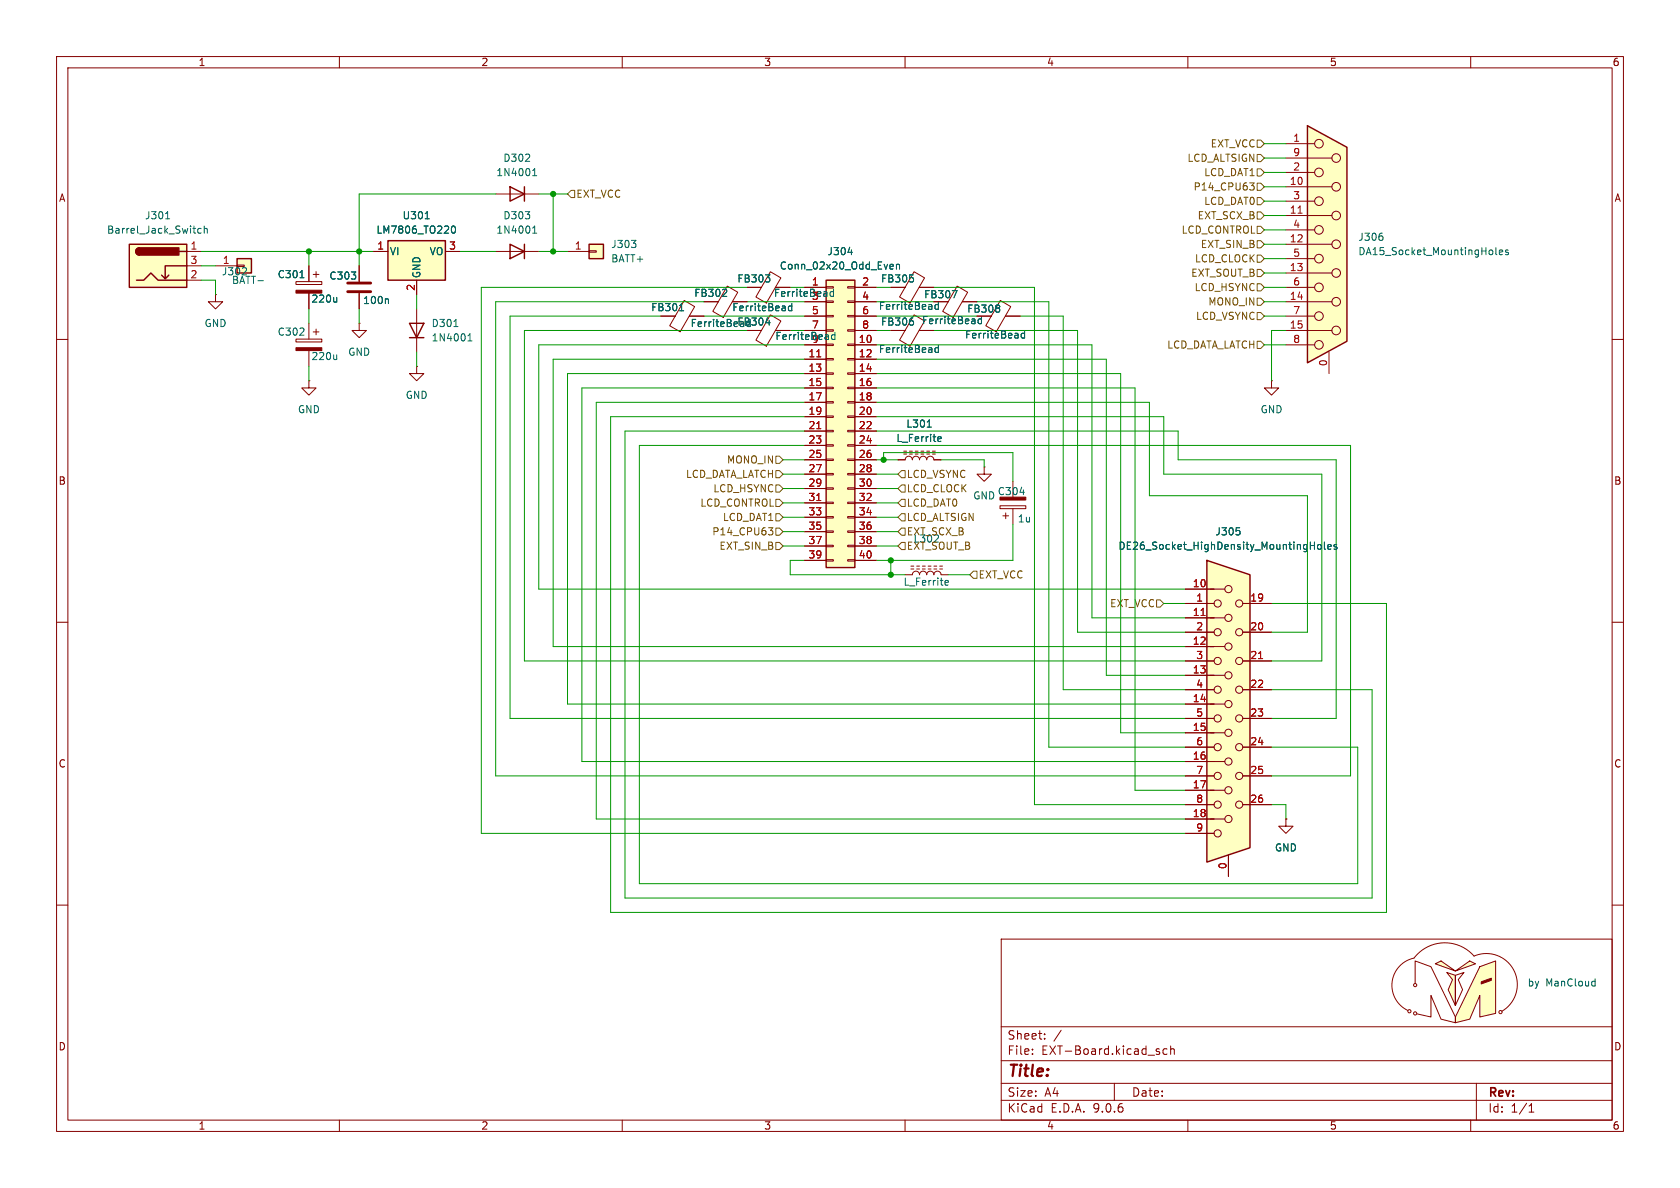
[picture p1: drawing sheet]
<svg xmlns="http://www.w3.org/2000/svg" width="297mm" height="210mm" viewBox="0 0 297 210" stroke-linecap="round" stroke-linejoin="round" font-family="sans-serif">
<g fill="none" stroke="#840000" stroke-width=".18">
<path d="M10 10h277v190h-277zM12 12h273v186h-273zM60 10v2M110 10v2M160 10v2M210 10v2M260 10v2M38.1 52.1v1.2h1.3l-1.3 1.3-1.3-1.3h1.3M38.1 52.1h.1M169.2 50.6l1.9 1.1-2.6 4.4-1.9-1.1zM170.1 53.3h2.6M176.8 53.1l1.9 1.1-2.6 4.4-1.8-1z"/>
<path d="M177.7 55.9h2.6M10 60h2M159.8 79.8h.5M160.8 79.8h.5M161.8 79.8h.5M162.8 79.8h.5M163.8 79.8h.5M164.8 79.8h.6M224.8 67.3v1.3h1.3l-1.3 1.3-1.3-1.3h1.3M224.8 67.3h.1M285 60h2M158.7 81.3h1.3a.64 .64 0 0 1 .7-.7 .64 .64 0 0 1 .6 .7 .64 .64 0 0 1 .6-.7 .64 .64 0 0 1 .7 .7 .64 .64 0 0 1 .6-.7 .64 .64 0 0 1 .6 .7 .64 .64 0 0 1 .7-.7 .64 .64 0 0 1 .6 .7h1.3"/>
<path d="M159.8 80.3h.5M160.8 80.3h.5M161.8 80.3h.5M162.8 80.3h.5M163.8 80.3h.5M164.8 80.3h.6M10 110h2M285 110h2M10 160h2M177 166h108v32h-108zM285 160h2M60 198v2"/>
<path d="M110 198v2M160 198v2M177 194.5h108M177 191.5h108M177 187.5h108M177 181.5h108M182.5 186.3v.1M182.5 185.5v.1M184.7 183.6v.1M184.7 182.8v.1M187.6 182.1l-1.3 2M197 191.5v3"/>
<path d="M204.8 185.9l.2 .2-.2 .3M204.8 185.4l.2 .1M206.3 185.5l-.4-.1-.3 .3v.4l.1 .2h.6M207 185.5l.2-.1 .3 .1 .1 .9M207 184.9v1.5M210 198v2M260 198v2M261 191.5v6.5M270.3 196.6h.9M270.3 195.5l.4-.4v1.5"/>
</g>
<path d="M168.3 51.4h.9l-.6 1.2M173.5 56v1.2M173.5 56.4h-.4l-.2 .2 .1 .6h.5M176.6 54l.1 .2-.1 .2M176.6 54.5l.1 .2-.1 .4M181.1 58.5v1.3M181.1 59l-.3-.1-.3 .3 .1 .5h.5M163.9 75.5h.7M166 77.2l.3 .1 .1 .2-.6 .1M166.3 78h-.3" fill="none" stroke="#006464" stroke-width=".18"/>
<path d="M104.1 43.2h2.6v2.5h-2.6z" fill="#ffffc2"/>
<path d="M90.2 33l2.5 1.3-2.5 1.3zM92.7 33v2.6M90.2 43.2l2.5 1.3-2.5 1.2zM92.7 43.2v2.5M104.1 43.2h2.6v2.5h-2.6z" fill="none" stroke="#840000" stroke-width=".25"/>
<path d="M87.6 34.3h7.6M87.6 44.5h7.6M100.3 44.5h3.8M104.1 44.3h1.3v.3h-1.3z" fill="none" stroke="#840000" stroke-width=".18"/>
<path d="M94.2 30.2l.3-.4v1.3M94.2 31.1h.7M94.2 41.2h.7M94.2 40.3l.3-.4v1.3M111.6 42.5h.8l-.4 .5M112.3 43l.1 .2-.1 .5" fill="none" stroke="#006464" stroke-width=".18"/>
<path d="M231.1 22.2l7 3.8v34.3l-7 3.8z" fill="#ffffc2"/>
<path d="M231.1 22.2l7 3.8v34.3l-7 3.8zM72.4 57.2h2.5l-1.2 2.5zM72.4 59.7h2.5" fill="none" stroke="#840000" stroke-width=".25"/>
<g fill="none" stroke="#840000" stroke-width=".18">
<path d="M227.3 25.4h5.1M227.3 27.9h8.2M227.3 30.5h5.1M227.3 33h8.2M227.3 35.6h5.1M227.3 38.1h8.2M73.7 54.6v7.6M227.3 40.6h5.1M227.3 43.2h8.2M227.3 45.7h5.1M227.3 48.3h8.2M227.3 50.8h5.1"/>
<path d="M227.3 53.3h8.2M227.3 55.9h5.1M227.3 58.4h8.2M227.3 61h5.1M234.9 62.2v3.8"/>
<circle cx="233.2" cy="25.4" r=".76"/>
<circle cx="233.2" cy="30.5" r=".76"/>
<circle cx="233.2" cy="35.6" r=".76"/>
<circle cx="236.2" cy="27.9" r=".76"/>
<circle cx="236.2" cy="33" r=".76"/>
<circle cx="236.2" cy="38.1" r=".76"/>
<circle cx="233.2" cy="45.7" r=".76"/>
<circle cx="233.2" cy="50.8" r=".76"/>
<circle cx="233.2" cy="55.9" r=".76"/>
<circle cx="233.2" cy="40.6" r=".76"/>
<circle cx="236.2" cy="43.2" r=".76"/>
<circle cx="236.2" cy="48.3" r=".76"/>
<circle cx="236.2" cy="53.3" r=".76"/>
<circle cx="236.2" cy="58.4" r=".76"/>
<circle cx="233.2" cy="61" r=".76"/>
</g>
<path d="M229.5 37.7h.7" fill="none" stroke="#a90000" stroke-width=".18"/>
<path d="M80.2 57.7h.8M82.7 59.4l.4-.4v1.3M244.4 41.8l.1 .1-.1 .5M264.5 43.8v1l.1 .2M265.1 44.6l.6-.1-.1-.3h-.4l-.1 .2v.6h.5M266.6 44.2h-.3l-.2 .2 .1 .1 .4 .2v.3h-.5M82.7 60.3h.7" fill="none" stroke="#006464" stroke-width=".18"/>
<path d="M213.4 99.1l7.6 2.5v48.3l-7.6 2.5z" fill="#ffffc2"/>
<path d="M213.4 99.1l7.6 2.5v48.3l-7.6 2.5z" fill="none" stroke="#840000" stroke-width=".25"/>
<g fill="none" stroke="#840000" stroke-width=".18">
<path d="M52.3 49.8h4.6v.5h-4.6zM52.3 59.9h4.6v.6h-4.6zM54.6 47v2.8M54.6 51.8v2.8M54.6 57.2v2.7M55.4 48.5h1M55.4 58.7h1M55.9 48v1M55.9 58.2v1M63.5 47v2.8M63.5 51.8v2.8M157.5 58.4h2.5"/>
<path d="M161.6 55.7l1.8 1-2.5 4.5-1.9-1.1zM162.5 58.4h2.6M54.6 67.3v1.3h-1.3l1.3 1.3 1.3-1.3h-1.3M54.6 67.3h.1M54.6 62v2.8M209.5 109.2h7M209.5 104.1h7M209.5 114.3h7M209.5 119.4h7M209.5 106.7h5.1M209.5 111.8h5.1M209.5 116.8h5.1"/>
<path d="M219.7 106.7h5.1M219.7 111.8h5.1M219.7 116.8h5.1M209.5 134.6h7M209.5 124.5h7M209.5 129.5h7M209.5 139.7h7M209.5 121.9h5.1M209.5 127h5.1M209.5 132.1h5.1M209.5 137.2h5.1M219.7 121.9h5.1"/>
<path d="M219.7 127h5.1M219.7 132.1h5.1M219.7 137.2h5.1M209.5 144.8h7M209.5 142.2h5.1M209.5 147.3h5.1M217.2 151.1v3.8M219.7 142.2h5.1M227.3 144.8v1.3h1.3l-1.3 1.2-1.2-1.2h1.2M227.3 144.8h.1"/>
<circle cx="215.3" cy="111.8" r=".63"/>
<circle cx="215.3" cy="116.8" r=".63"/>
<circle cx="215.3" cy="106.7" r=".63"/>
<circle cx="217.2" cy="119.4" r=".63"/>
<circle cx="217.2" cy="109.2" r=".63"/>
<circle cx="217.2" cy="104.1" r=".63"/>
<circle cx="217.2" cy="114.3" r=".63"/>
<circle cx="219.1" cy="111.8" r=".63"/>
<circle cx="219.1" cy="106.7" r=".63"/>
<circle cx="219.1" cy="116.8" r=".63"/>
<circle cx="215.3" cy="121.9" r=".63"/>
<circle cx="215.3" cy="127" r=".63"/>
<circle cx="215.3" cy="132.1" r=".63"/>
<circle cx="215.3" cy="137.2" r=".63"/>
<circle cx="217.2" cy="124.5" r=".63"/>
<circle cx="217.2" cy="139.7" r=".63"/>
<circle cx="217.2" cy="134.6" r=".63"/>
<circle cx="217.2" cy="129.5" r=".63"/>
<circle cx="219.1" cy="121.9" r=".63"/>
<circle cx="219.1" cy="127" r=".63"/>
<circle cx="219.1" cy="137.2" r=".63"/>
<circle cx="219.1" cy="132.1" r=".63"/>
<circle cx="215.3" cy="142.2" r=".63"/>
<circle cx="215.3" cy="147.3" r=".63"/>
<circle cx="217.2" cy="144.8" r=".63"/>
<circle cx="219.1" cy="142.2" r=".63"/>
</g>
<path d="M212.3 108.8h.8M222.5 116.4h.7" fill="none" stroke="#a90000" stroke-width=".18"/>
<g fill="none" stroke="#006464" stroke-width=".18">
<path d="M53 49.1h.7M59.5 52.6v.8M59.5 53.3l-.2 .1M68.5 52.8l.2 .2v.7M161.4 56.7l.1 .2-.1 .5M59.5 62.7v.9M59.5 63.5l-.2 .1M165.9 61.5h-.4l-.2 .2 .1 .5h.5M165.9 61v1.3M218.6 93.3h.6M219.1 93.8l.1 .2-.1 .5M231.7 96.4h.7"/>
<path d="M232.4 95.8v1.3M233 96.4l.2-.1 .3 .1 .1 .5-.1 .1-.3 .1-.2-.1zM234.1 95.8v1.1l.2 .2M234.7 96.7l.6-.1v-.3h-.4l-.2 .1 .1 .6h.5M236.3 96.3h-.3l-.2 .1 .1 .2 .4 .1v.3h-.5"/>
</g>
<g fill="#840000" stroke="#840000" stroke-width=".18">
<path d="M52.3 51.3h4.6v.5h-4.6z"/>
<path d="M52.3 61.5h4.6v.5h-4.6z"/>
</g>
<path d="M61.5 50h4M61.5 51.6h4" fill="none" stroke="#840000" stroke-width=".51"/>
<path d="M22.9 43.2h10.1v7.6h-10.1z" fill="#ffffc2"/>
<path d="M22.9 43.2h10.1v7.6h-10.1zM24.1 49.5h1.3l1.3-1.2 1.2 1.2h5.1M24.6 43.8a.64 .64 0 0 0-.6 .7 .64 .64 0 0 0 .6 .6M29.8 48.6l-.6 .7M31.7 44.5h1.3M33 47h-3.8v2.3l-.6-.7" fill="none" stroke="#840000" stroke-width=".25"/>
<g fill="#840000" stroke="#840000" stroke-width=".25">
<path d="M24.2 44l.4-.2v1.3a.63 .63 0 0 1-.5-.4 .63 .63 0 0 1 .1-.7z"/>
<path d="M24.6 43.8h7v1.3h-7z"/>
</g>
<path d="M33 44.5h2.6M33 47h2.6M33 49.5h2.6" fill="none" stroke="#840000" stroke-width=".18"/>
<path d="M29.3 38.7h.7M36.1 39.9v1.3M35.6 40.4h-.4l-.2 .2 .1 .6h.5M36.1 40.5l.2-.1h.3v.8" fill="none" stroke="#006464" stroke-width=".18"/>
<path d="M41.9 45.7h2.5v2.6h-2.5z" fill="#ffffc2"/>
<path d="M41.9 45.7h2.5v2.6h-2.5z" fill="none" stroke="#840000" stroke-width=".25"/>
<path d="M38.1 47h3.8M41.9 46.9h1.3v.2h-1.3z" fill="none" stroke="#840000" stroke-width=".18"/>
<path d="M43.5 47.4l.1 .2-.1 .3-.7 .7M45.6 49.6h1" fill="none" stroke="#006464" stroke-width=".18"/>
<g fill="#ffffc2">
<path d="M253.7 170.4l1.1-.5 2.5 1.8z"/>
<path d="M255.8 171.9l1.5 .5v5.3l-1.3-2.7 .8-1.8z"/>
<path d="M257.3 171.7l2.5-1.8 1 .5z"/>
<path d="M261.6 170.9l2.8-1v9.2l-2.8 .7v-3.8l-1.8 4.2-2.5 .6v-1z"/>
</g>
<g fill="none" stroke="#840000" stroke-width=".18">
<path d="M73.7 64.8v1.2h-1.3l1.3 1.3 1.2-1.3h-1.2M73.7 64.8h.1M248.9 178.6a4.9 4.9 0 0 1-2.8-5 4.9 4.9 0 0 1 3.9-4.2 6.8 6.8 0 0 1 10.6-.4 5.5 5.5 0 0 1 7.1 2.6 5.5 5.5 0 0 1-2.2 7.2M250.2 173.8v-3.9l2.8 1 4.3 8.9v1l-2.5-.6-1.8-4.2v3.8l-2.5-.6M253.7 170.4l1.1-.5 2.5 1.8zM255.8 171.9l1.5 .5v5.3l-1.3-2.7 .8-1.8zM257.3 172.4l1.5-.5-1 1.3 .8 1.8-1.3 2.7zM257.3 171.7l2.5-1.8 1 .5zM261.6 170.9l2.8-1v9.2l-2.8 .7v-3.8l-1.8 4.2-2.5 .6v-1z"/>
<circle cx="249.2" cy="178.8" r=".28"/>
<circle cx="250.2" cy="174.1" r=".28"/>
<circle cx="250.2" cy="179.1" r=".28"/>
<circle cx="265.3" cy="178.9" r=".28"/>
</g>
<path d="M261.9 173.6l1.7-.7v.4l-1.7 .6z" fill="#840000" stroke="#840000" stroke-width=".18"/>
<path d="M281.6 173.5h.4M282 173v1.3M282 174.2l-.4 .1" fill="none" stroke="#006464" stroke-width=".18"/>
<path d="M68.6 42.5h10.1v7h-10.1z" fill="#ffffc2"/>
<path d="M68.6 42.5h10.1v7h-10.1z" fill="none" stroke="#840000" stroke-width=".25"/>
<g fill="none" stroke="#840000" stroke-width=".18">
<path d="M63.5 57.2v1.2h-1.3l1.3 1.3 1.3-1.3h-1.3M63.5 57.2h.1M66 44.5h2.6M73.7 49.5v2.6M78.7 44.5h2.6M116.8 55.9h2.6M121 53.1l1.8 1.1-2.6 4.4-1.8-1zM121.9 55.9h2.6M124.5 53.3h2.5M128.6 50.6l1.8 1.1-2.5 4.4-1.9-1.1zM132.1 58.4h2.5M132.1 50.8h2.5"/>
<path d="M136.2 55.7l1.8 1-2.5 4.5-1.9-1.1zM136.2 48l1.8 1.1-2.5 4.5-1.9-1.1zM174 82.6v1.2h1.3l-1.3 1.3-1.3-1.3h1.3M174 82.6h.1M176.8 89.4h4.6v.5h-4.6zM177.3 91.2h1M177.8 90.7v1M179.1 85.1v2.8M179.1 89.9v2.8M160 101.6h1.3a.64 .64 0 0 1 .6-.6 .64 .64 0 0 1 .7 .6 .64 .64 0 0 1 .6-.6 .64 .64 0 0 1 .6 .6 .64 .64 0 0 1 .7-.6 .64 .64 0 0 1 .6 .6 .64 .64 0 0 1 .6-.6 .64 .64 0 0 1 .7 .6h1.2M161 100.6h.5M161 100.1h.5"/>
<path d="M162.1 100.6h.5M162.1 100.1h.5M163.1 100.6h.5M163.1 100.1h.5M164.1 100.6h.5M164.1 100.1h.5M165.1 100.6h.5M165.1 100.1h.5M166.1 100.6h.5M166.1 100.1h.5"/>
</g>
<g fill="none" stroke="#006464" stroke-width=".18">
<path d="M75.2 38.7h.7M80 40l.1-.1a.68 .68 0 0 1 .4 .7 .68 .68 0 0 1-.4 .6 .84 .84 0 0 1-.1-1.2zM120.1 54.9h.8M120.4 53.8l.1-.1v1.2M128.4 51.2l.1 .2-.1 .3-.7 .7h.8M135.3 48.6h.8l-.4 .5M135.4 57.1h.8M136 49.1l.1 .2-.1 .5M140 53.7v1.2M140 54.1h-.4l-.2 .2 .1 .6h.5M147.4 51.6l-.4-.1-.3 .3 .2 .5h.5M147.4 51.1v1.3"/>
<path d="M147.6 58.7v1.3M147.6 59.2h-.4l-.2 .2 .1 .6h.5M180.3 87h.8M167.2 102.6l.4 .1 .1 .2-.6 .1M167.6 103.4h-.4"/>
</g>
<path d="M176.8 87.9h4.6v.5h-4.6z" fill="#840000" stroke="#840000" stroke-width=".18"/>
<path d="M146 49.5h5.1v50.8h-5.1z" fill="#ffffc2"/>
<path d="M146 49.5h5.1v50.8h-5.1z" fill="none" stroke="#840000" stroke-width=".25"/>
<g fill="none" stroke="#840000" stroke-width=".18">
<path d="M54.6 47v2.8M54.6 51.8v2.8M63.5 47v2.8M63.5 51.8v2.8M66 44.5h2.6M73.7 49.5v2.6M78.7 44.5h2.6M116.8 55.9h2.6M121.9 55.9h2.6M124.5 53.3h2.5M132.1 50.8h2.5M132.1 58.4h2.5"/>
<path d="M142.2 50.8h3.8M142.2 53.3h3.8M142.2 55.9h3.8M142.2 58.4h3.8M146 50.7h1.3v.2h-1.3zM146 53.2h1.3v.3h-1.3zM146 55.8h1.3v.2h-1.3zM146 58.3h1.3v.2h-1.3zM149.9 50.7h1.2v.2h-1.2zM149.9 53.2h1.2v.3h-1.2zM149.9 55.8h1.2v.2h-1.2zM149.9 58.3h1.2v.2h-1.2z"/>
<path d="M151.1 50.8h3.8M151.1 53.3h3.8M151.1 55.9h3.8M151.1 58.4h3.8M157.5 50.8h2.5M157.5 58.4h2.5M161.6 48l1.8 1.1-2.5 4.5-1.9-1.1zM162.5 50.8h2.6M162.6 58.4h2.5M170.2 53.3h2.5M177.8 55.9h2.5M142.2 61h3.8"/>
<path d="M142.2 63.5h3.8M142.2 66h3.8M142.2 68.6h3.8M142.2 71.1h3.8M142.2 73.7h3.8M142.2 76.2h3.8M142.2 78.7h3.8M146 60.8h1.3v.3h-1.3zM146 63.4h1.3v.2h-1.3zM146 65.9h1.3v.3h-1.3zM146 68.5h1.3v.2h-1.3zM146 71h1.3v.2h-1.3z"/>
<path d="M146 73.5h1.3v.3h-1.3zM146 76.1h1.3v.2h-1.3zM146 78.6h1.3v.3h-1.3zM149.9 60.8h1.2v.3h-1.2zM149.9 63.4h1.2v.2h-1.2zM149.9 65.9h1.2v.3h-1.2zM149.9 68.5h1.2v.2h-1.2zM149.9 71h1.2v.2h-1.2zM149.9 73.5h1.2v.3h-1.2zM149.9 76.1h1.2v.2h-1.2zM149.9 78.6h1.2v.3h-1.2zM151.1 61h3.8"/>
<path d="M151.1 63.5h3.8M151.1 66h3.8M151.1 68.6h3.8M151.1 71.1h3.8M151.1 73.7h3.8M151.1 76.2h3.8M151.1 78.7h3.8M142.2 81.3h3.8M142.2 83.8h3.8M142.2 86.4h3.8M142.2 88.9h3.8M142.2 91.4h3.8"/>
<path d="M142.2 94h3.8M142.2 96.5h3.8M142.2 99.1h3.8M146 81.2h1.3v.2h-1.3zM146 83.7h1.3v.2h-1.3zM146 86.2h1.3v.3h-1.3zM146 88.8h1.3v.2h-1.3zM146 91.3h1.3v.3h-1.3zM146 93.9h1.3v.2h-1.3zM146 96.4h1.3v.2h-1.3zM146 98.9h1.3v.3h-1.3zM149.9 81.2h1.2v.2h-1.2z"/>
<path d="M149.9 83.7h1.2v.2h-1.2zM149.9 86.2h1.2v.3h-1.2zM149.9 88.8h1.2v.2h-1.2zM149.9 91.3h1.2v.3h-1.2zM149.9 93.9h1.2v.2h-1.2zM149.9 96.4h1.2v.2h-1.2zM149.9 98.9h1.2v.3h-1.2zM151.1 81.3h3.8M151.1 83.8h3.8M151.1 86.4h3.8M151.1 88.9h3.8M151.1 91.4h3.8"/>
<path d="M151.1 94h3.8M151.1 96.5h3.8M151.1 99.1h3.8M158.7 81.3h1.3M165.1 81.3h1.3M209.5 104.1h5.1M209.5 106.7h5.1M209.5 109.2h5.1M209.5 111.8h5.1M209.5 114.3h5.1M209.5 116.8h5.1M209.5 119.4h5.1"/>
<path d="M219.7 106.7h5.1M219.7 111.8h5.1M219.7 116.8h5.1M209.5 121.9h5.1M209.5 124.5h5.1M209.5 127h5.1M209.5 129.5h5.1M209.5 132.1h5.1M209.5 134.6h5.1M209.5 137.2h5.1M209.5 139.7h5.1M219.7 121.9h5.1"/>
<path d="M219.7 127h5.1M219.7 132.1h5.1M219.7 137.2h5.1M209.5 142.2h5.1M209.5 144.8h5.1M209.5 147.3h5.1M217.2 151.1v3.8M219.7 142.2h5.1M227.3 144.8h.1"/>
</g>
<path d="M144.4 63.1h.7M144.4 75.8h.7M144.4 88.5h.7M212.3 108.8h.8M222.5 116.4h.7" fill="none" stroke="#a90000" stroke-width=".18"/>
<g fill="none" stroke="#006464" stroke-width=".18">
<path d="M75.2 38.7h.7M53 49.1h.7M59.5 52.6v.8M59.5 53.3l-.2 .1M68.5 52.8l.2 .2v.7M80 40l.1-.1a.68 .68 0 0 1 .4 .7 .68 .68 0 0 1-.4 .6 .84 .84 0 0 1-.1-1.2zM120.1 54.9h.8M120.4 53.8l.1-.1v1.2M128.4 51.2l.1 .2-.1 .3-.7 .7h.8M135.3 48.6h.8l-.4 .5M135.4 57.1h.8M136 49.1l.1 .2-.1 .5"/>
<path d="M140 53.7v1.2M140 54.1h-.4l-.2 .2 .1 .6h.5M147.4 51.6l-.4-.1-.3 .3 .2 .5h.5M147.4 51.1v1.3M147.6 58.7v1.3M147.6 59.2h-.4l-.2 .2 .1 .6h.5M149.9 44.6h.8M157.5 46.7l.4 .1v.2l-.6 .1M157.9 47.5l-.4 .1M158.5 46.8l.2-.1 .3 .1v.8M158.5 46.7v.9M160.8 48.6h.6"/>
<path d="M161.4 49.1l.1 .2-.1 .5M161.4 56.7l.1 .2-.1 .5M165.9 53.4v1.3M165.9 53.9l-.4-.1-.2 .3 .1 .5h.5M168.3 51.4h.9l-.6 1.2M173.5 56v1.2M173.5 56.4h-.4l-.2 .2 .1 .6h.5M176.6 54l.1 .2-.1 .2M176.6 54.5l.1 .2-.1 .4M181.1 58.5v1.3M181.1 59l-.3-.1-.3 .3 .1 .5h.5M163.9 75.5h.7"/>
<path d="M165.9 61v1.3M165.9 61.5h-.4l-.2 .2 .1 .5h.5M166 77.2l.3 .1 .1 .2-.6 .1M166.3 78h-.3M218.6 93.3h.6M219.1 93.8l.1 .2-.1 .5M231.7 96.4h.7M232.4 95.8v1.3M233 96.4l.2-.1 .3 .1 .1 .5-.1 .1-.3 .1-.2-.1zM234.1 95.8v1.1l.2 .2M234.7 96.7l.6-.1v-.3h-.4l-.2 .1 .1 .6h.5M236.3 96.3h-.3l-.2 .1 .1 .2 .4 .1v.3h-.5"/>
</g>
<g fill="none" stroke="#725600" stroke-width=".18">
<path d="M101 33.7h.6v1.2h-.6l-.7-.6zM220.9 32.3h.8l-.4 .5 .4 .1v.5l-.2 .2h-.4M222.2 32.4h.7l.6 .6-.6 .7h-.7zM222.2 34.9h.7l.6 .7-.6 .6h-.7zM222.2 27.3h.7l.6 .6-.6 .7h-.7zM222.2 29.8h.7l.6 .7-.6 .6h-.7zM222.2 24.8h.7l.6 .6-.6 .6h-.7zM222.2 37.5h.7l.6 .6-.6 .6h-.7zM222.2 45.1h.7l.6 .6-.6 .7h-.7zM222.2 47.6h.7l.6 .7-.6 .6h-.7zM222.2 50.2h.7l.6 .6-.6 .6h-.7zM222.2 52.7h.7l.6 .6-.6 .7h-.7z"/>
<path d="M222.2 55.2h.7l.6 .7-.6 .6h-.7zM222.2 40h.7l.6 .6-.6 .7h-.7zM222.2 42.5h.7l.6 .7-.6 .6h-.7zM222.2 60.3h.7l.6 .7-.6 .6h-.7zM135.8 93.3h.8l-.4 .5 .4 .1v.4l-.2 .3h-.4M137.2 80.6h.6l.6 .7-.6 .6h-.6zM137.2 93.3h.6l.6 .7-.6 .6h-.6zM137.2 85.7h.6l.6 .7-.6 .6h-.6zM137.2 88.3h.6l.6 .6-.6 .6h-.6zM137.2 95.9h.6l.6 .6-.6 .7h-.6zM137.2 90.8h.6l.6 .6-.6 .7h-.6zM137.2 83.2h.6l.6 .6-.6 .7h-.6z"/>
<path d="M159.4 95.9h.6v1.3h-.6l-.7-.7zM159.4 93.3h.6v1.3h-.6l-.7-.6zM159.4 90.8h.6v1.3h-.6l-.7-.7zM159.4 83.2h.6v1.3h-.6l-.7-.7zM159.4 85.7h.6v1.3h-.6l-.7-.6zM159.4 88.3h.6v1.2h-.6l-.7-.6zM172.1 101h.6v1.2h-.6l-.7-.6zM204.5 106h.6l.6 .7-.6 .6h-.6z"/>
</g>
<g fill="none" stroke="#009600" stroke-width=".18">
<path d="M87.6 34.3h-24.1v12.7M95.2 34.3h5.1M97.8 34.3v10.2M223.5 33h3.8M223.5 30.5h3.8M223.5 35.6h3.8M223.5 25.4h3.8M223.5 27.9h3.8M223.5 38.1h3.8M35.6 49.5h2.5v2.6M35.6 47h2.5M35.6 44.5h30.4"/>
<path d="M54.6 44.5v2.5M54.6 54.6v2.6M63.5 54.6v2.6M73.7 52.1v2.5M81.3 44.5h6.3M95.2 44.5h5.1M116.8 55.9h-26.6v71.1h119.3M124.5 55.9h17.7M124.5 53.3h-36.9v83.9h121.9M132.1 58.4h-39.4v58.4h116.8M132.1 53.3h10.1M132.1 50.8h-47v96.5h124.4"/>
<path d="M154.9 58.4h2.6M154.9 55.9h17.8M154.9 53.3h10.2M154.9 50.8h2.6M165.1 58.4h25.4v53.4h19M165.1 50.8h17.8v91.4h26.6M172.7 53.3h12.7v78.8h24.1M180.3 55.9h7.7v66h21.5M223.5 55.9h3.8M223.5 53.3h3.8M223.5 50.8h3.8M223.5 45.7h3.8"/>
<path d="M223.5 43.2h3.8M223.5 48.3h3.8M223.5 40.6h3.8M227.3 58.4h-2.5v8.9M54.6 64.8v2.5M73.7 62.2v2.6M142.2 63.5h-44.4v50.8h111.7M142.2 76.2h-31.7v82.6h132.1v-36.9h-17.8M142.2 66h-41.9v58.5h109.2M142.2 68.6h-39.3v66h106.6M142.2 71.1h-36.8v73.7h104.1M142.2 73.7h-34.3v87.6h137.2v-54.6h-20.3"/>
<path d="M142.2 78.7h-29.2v77.5h127v-24.1h-15.2M142.2 61h-47v43.1h114.3M154.9 76.2h53.4v5.1h27.9v45.7h-11.4M154.9 66h43.2v63.5h11.4M154.9 68.6h45.8v71.1h8.8M154.9 71.1h48.3v16.5h27.9v24.2h-6.3M154.9 73.7h50.8v10.1h28v33h-8.9M154.9 78.7h83.9v58.5h-14M154.9 63.5h40.7v55.9h13.9M154.9 61h38.1v48.2h16.5M223.5 61h3.8M138.4 81.3h3.8"/>
<path d="M138.4 86.4h3.8M138.4 83.8h3.8M138.4 91.4h3.8M138.4 94h3.8M138.4 88.9h3.8M138.4 96.5h3.8M142.2 99.1h-2.5v2.5h20.3M154.9 81.3h3.8M154.9 86.4h3.8M154.9 83.8h3.8M154.9 91.4h3.8M154.9 94h3.8"/>
<path d="M154.9 88.9h3.8M154.9 96.5h3.8M156.2 81.3v-1.3h22.9v5.1M157.5 99.1v2.5M166.4 81.3h7.6v1.3M179.1 92.7v6.4h-24.2M167.6 101.6h3.8M205.7 106.7h3.8M224.8 142.2h2.5v2.6"/>
</g>
<g fill="#009600" stroke="#009600" stroke-width=".18">
<circle cx="97.8" cy="44.5" r=".46"/>
<circle cx="63.5" cy="44.5" r=".46"/>
<circle cx="54.6" cy="44.5" r=".46"/>
<circle cx="97.8" cy="34.3" r=".46"/>
<circle cx="157.5" cy="101.6" r=".46"/>
<circle cx="157.5" cy="99.1" r=".46"/>
<circle cx="156.2" cy="81.3" r=".46"/>
</g>
<text font-size="2.8" fill="#840000" x="178" y="190.9">Title:</text>
<g font-size="2.1" fill="#840000">
<text x="178" y="184">Sheet:</text>
<text x="178" y="186.7">File:</text>
<text x="184.1" y="186.7">EXT-Board.kicad_sch</text>
<text x="178" y="196.9">KiCad</text>
<text x="178" y="194.1">Size:</text>
<text x="184.7" y="194.1">A4</text>
<text x="185.7" y="196.9">E.D.A.</text>
<text x="193.3" y="196.9">9.0.6</text>
<text x="200" y="194.1">Date:</text>
<text x="263" y="194.3">Rev:</text>
<text x="263" y="196.9">Id:</text>
<text x="267.1" y="196.9">1/1</text>
</g>
<g font-size="1.8" fill="#840000">
<text x="35" y="11.9">1</text>
<text x="85" y="11.9">2</text>
<text x="135" y="11.9">3</text>
<text x="185" y="11.9">4</text>
<text x="235" y="11.9">5</text>
<text x="285" y="11.9">6</text>
<text x="10.3" y="35.9">A</text>
<text x="285.3" y="35.9">A</text>
<text x="136.7" y="52.7">FerriteBead</text>
<text x="163.3" y="52.9">FB307</text>
<text x="129.4" y="55.2">FerriteBead</text>
<text x="170.9" y="55.5">FB308</text>
<text x="137" y="60.3">FerriteBead</text>
<text x="10.3" y="85.9">B</text>
<text x="285.3" y="85.9">B</text>
<text x="10.3" y="135.9">C</text>
<text x="285.3" y="135.9">C</text>
<text x="10.3" y="185.9">D</text>
<text x="285.3" y="185.9">D</text>
<text x="35" y="199.9">1</text>
<text x="85" y="199.9">2</text>
<text x="135" y="199.9">3</text>
<text x="185" y="199.9">4</text>
<text x="235" y="199.9">5</text>
<text x="285" y="199.9">6</text>
</g>
<g font-size="1.8" fill="#006464">
<text x="88.9" y="28.8">D302</text>
<text x="87.6" y="31.3">1N4001</text>
<text x="18.8" y="41.5">Barrel_Jack_Switch</text>
<text x="25.5" y="39">J301</text>
<text x="66.5" y="41.5">LM7806_TO220</text>
<text x="71.1" y="39">U301</text>
<text x="87.6" y="41.5">1N4001</text>
<text x="88.9" y="39">D303</text>
<text x="68.8" y="45.3">VI</text>
<text x="75.9" y="45.3">VO</text>
<text x="108" y="44">J303</text>
<text x="108" y="46.6">BATT+</text>
<text x="137.8" y="47.9">Conn_02x20_Odd_Even</text>
<text x="146.2" y="45.3">J304</text>
<text x="240" y="42.8">J306</text>
<text x="240" y="45.3">DA15_Socket_MountingHoles</text>
<text x="39.1" y="48.9">J302</text>
<text x="40.9" y="50.4">BATT-</text>
<text x="49" y="49.4">C301</text>
<text x="55" y="53.7">220u</text>
<text x="58.1" y="49.6">C303</text>
<text x="64.1" y="53.9">100n</text>
<text x="74.5" y="49.3" transform="rotate(-90 74.5 49.3)">GND</text>
<text x="122.6" y="52.7">FB302</text>
<text x="130.3" y="50.1">FB303</text>
<text x="155.7" y="50.1">FB305</text>
<text x="36.1" y="58">GND</text>
<text x="49" y="59.5">C302</text>
<text x="76.2" y="58">D301</text>
<text x="115" y="55.2">FB301</text>
<text x="122" y="58">FerriteBead</text>
<text x="130.3" y="57.8">FB304</text>
<text x="143.4" y="58.2">7</text>
<text x="155.3" y="55">FerriteBead</text>
<text x="155.7" y="57.8">FB306</text>
<text x="162.9" y="57.5">FerriteBead</text>
<text x="55" y="63.9">220u</text>
<text x="61.5" y="63.1">GND</text>
<text x="76.2" y="60.6">1N4001</text>
<text x="143.4" y="60.7">9</text>
<text x="155.3" y="62.6">FerriteBead</text>
<text x="170.5" y="60">FerriteBead</text>
<text x="71.6" y="70.7">GND</text>
<text x="52.6" y="73.3">GND</text>
<text x="160.1" y="75.8">L301</text>
<text x="222.8" y="73.3">GND</text>
<text x="158.4" y="78.3">L_Ferrite</text>
<text x="172" y="88.5">GND</text>
<text x="176.3" y="87.7">C304</text>
<text x="179.8" y="92.6">1u</text>
<text x="214.8" y="94.8">J305</text>
<text x="197.6" y="97.4">DE26_Socket_HighDensity_MountingHoles</text>
<text x="159.6" y="103.7">L_Ferrite</text>
<text x="225.3" y="150.7">GND</text>
<text x="270" y="174.6">by</text>
<text x="273.3" y="174.6">ManCloud</text>
</g>
<g font-size="1.8" fill="#725600">
<text x="209.8" y="28.8">LCD_ALTSIGN</text>
<text x="213.9" y="26.3">EXT_VCC</text>
<text x="101.8" y="35.2">EXT_VCC</text>
<text x="210.9" y="33.9">P14_CPU63</text>
<text x="212.8" y="31.3">LCD_DAT1</text>
<text x="208.8" y="41.5">LCD_CONTROL</text>
<text x="211.6" y="39">EXT_SCX_B</text>
<text x="212.8" y="36.4">LCD_DAT0</text>
<text x="211.2" y="46.6">LCD_CLOCK</text>
<text x="212.2" y="44">EXT_SIN_B</text>
<text x="210.5" y="49.1">EXT_SOUT_B</text>
<text x="211.1" y="51.7">LCD_HSYNC</text>
<text x="211.3" y="56.7">LCD_VSYNC</text>
<text x="213.5" y="54.2">MONO_IN</text>
<text x="206.3" y="61.8">LCD_DATA_LATCH</text>
<text x="128.4" y="82.1">MONO_IN</text>
<text x="121.2" y="84.7">LCD_DATA_LATCH</text>
<text x="123.7" y="89.8">LCD_CONTROL</text>
<text x="126" y="87.2">LCD_HSYNC</text>
<text x="160.2" y="84.7">LCD_VSYNC</text>
<text x="160.2" y="87.2">LCD_CLOCK</text>
<text x="160.2" y="89.8">LCD_DAT0</text>
<text x="125.8" y="94.8">P14_CPU63</text>
<text x="127.7" y="92.3">LCD_DAT1</text>
<text x="160.2" y="94.8">EXT_SCX_B</text>
<text x="160.2" y="92.3">LCD_ALTSIGN</text>
<text x="127.1" y="97.4">EXT_SIN_B</text>
<text x="160.2" y="97.4">EXT_SOUT_B</text>
<text x="161.4" y="96.1">L302</text>
<text x="172.9" y="102.5">EXT_VCC</text>
<text x="196.2" y="107.5">EXT_VCC</text>
</g>
<g font-size="1.8" fill="#a90000">
<text x="228.5" y="25.1">1</text>
<text x="228.5" y="27.7">9</text>
<text x="227.9" y="32.8">10</text>
<text x="228.5" y="30.2">2</text>
<text x="228.5" y="35.3">3</text>
<text x="227.9" y="37.8">11</text>
<text x="228.5" y="40.4">4</text>
<text x="33.6" y="44.2">1</text>
<text x="33.6" y="46.7">3</text>
<text x="39.3" y="46.7">1</text>
<text x="66.6" y="44.2">1</text>
<text x="79.3" y="44.2">3</text>
<text x="101.5" y="44.2">1</text>
<text x="227.9" y="42.9">12</text>
<text x="228.5" y="45.5">5</text>
<text x="33.6" y="49.3">2</text>
<text x="73.4" y="51.5" transform="rotate(-90 73.4 51.5)">2</text>
<text x="143.4" y="50.5">1</text>
<text x="143.4" y="53.1">3</text>
<text x="152.3" y="50.5">2</text>
<text x="152.3" y="53.1">4</text>
<text x="227.9" y="48">13</text>
<text x="227.9" y="53.1">14</text>
<text x="228.5" y="50.5">6</text>
<text x="143.4" y="55.6">5</text>
<text x="152.3" y="55.6">6</text>
<text x="152.3" y="58.2">8</text>
<text x="227.9" y="58.2">15</text>
<text x="228.5" y="55.6">7</text>
<text x="142.8" y="63.2">11</text>
<text x="142.8" y="65.8">13</text>
<text x="151.7" y="60.7">10</text>
<text x="151.7" y="63.2">12</text>
<text x="151.7" y="65.8">14</text>
<text x="228.5" y="60.7">8</text>
<text x="234.7" y="64.8" transform="rotate(-90 234.7 64.8)">0</text>
<text x="142.8" y="68.3">15</text>
<text x="142.8" y="70.9">17</text>
<text x="151.7" y="68.3">16</text>
<text x="151.7" y="70.9">18</text>
<text x="142.8" y="73.4">19</text>
<text x="142.8" y="75.9">21</text>
<text x="151.7" y="73.4">20</text>
<text x="151.7" y="75.9">22</text>
<text x="142.8" y="78.5">23</text>
<text x="142.8" y="81">25</text>
<text x="142.8" y="83.6">27</text>
<text x="151.7" y="78.5">24</text>
<text x="151.7" y="81">26</text>
<text x="151.7" y="83.6">28</text>
<text x="142.8" y="86.1">29</text>
<text x="142.8" y="88.6">31</text>
<text x="151.7" y="86.1">30</text>
<text x="151.7" y="88.6">32</text>
<text x="142.8" y="91.2">33</text>
<text x="142.8" y="93.7">35</text>
<text x="151.7" y="91.2">34</text>
<text x="151.7" y="93.7">36</text>
<text x="142.8" y="96.3">37</text>
<text x="142.8" y="98.8">39</text>
<text x="151.7" y="96.3">38</text>
<text x="151.7" y="98.8">40</text>
<text x="210.8" y="103.9">10</text>
<text x="211.4" y="106.4">1</text>
<text x="220.9" y="106.4">19</text>
<text x="210.8" y="109">11</text>
<text x="211.4" y="111.5">2</text>
<text x="220.9" y="111.5">20</text>
<text x="210.8" y="114">12</text>
<text x="210.8" y="119.1">13</text>
<text x="211.4" y="116.6">3</text>
<text x="220.9" y="116.6">21</text>
<text x="210.8" y="124.2">14</text>
<text x="211.4" y="121.7">4</text>
<text x="220.9" y="121.7">22</text>
<text x="210.8" y="129.3">15</text>
<text x="211.4" y="126.7">5</text>
<text x="211.4" y="131.8">6</text>
<text x="220.9" y="126.7">23</text>
<text x="220.9" y="131.8">24</text>
<text x="210.8" y="134.4">16</text>
<text x="211.4" y="136.9">7</text>
<text x="220.9" y="136.9">25</text>
<text x="210.8" y="139.4">17</text>
<text x="211.4" y="142">8</text>
<text x="220.9" y="142">26</text>
<text x="210.8" y="144.5">18</text>
<text x="211.4" y="147.1">9</text>
<text x="216.9" y="153.7" transform="rotate(-90 216.9 153.7)">0</text>
</g>
</svg>
